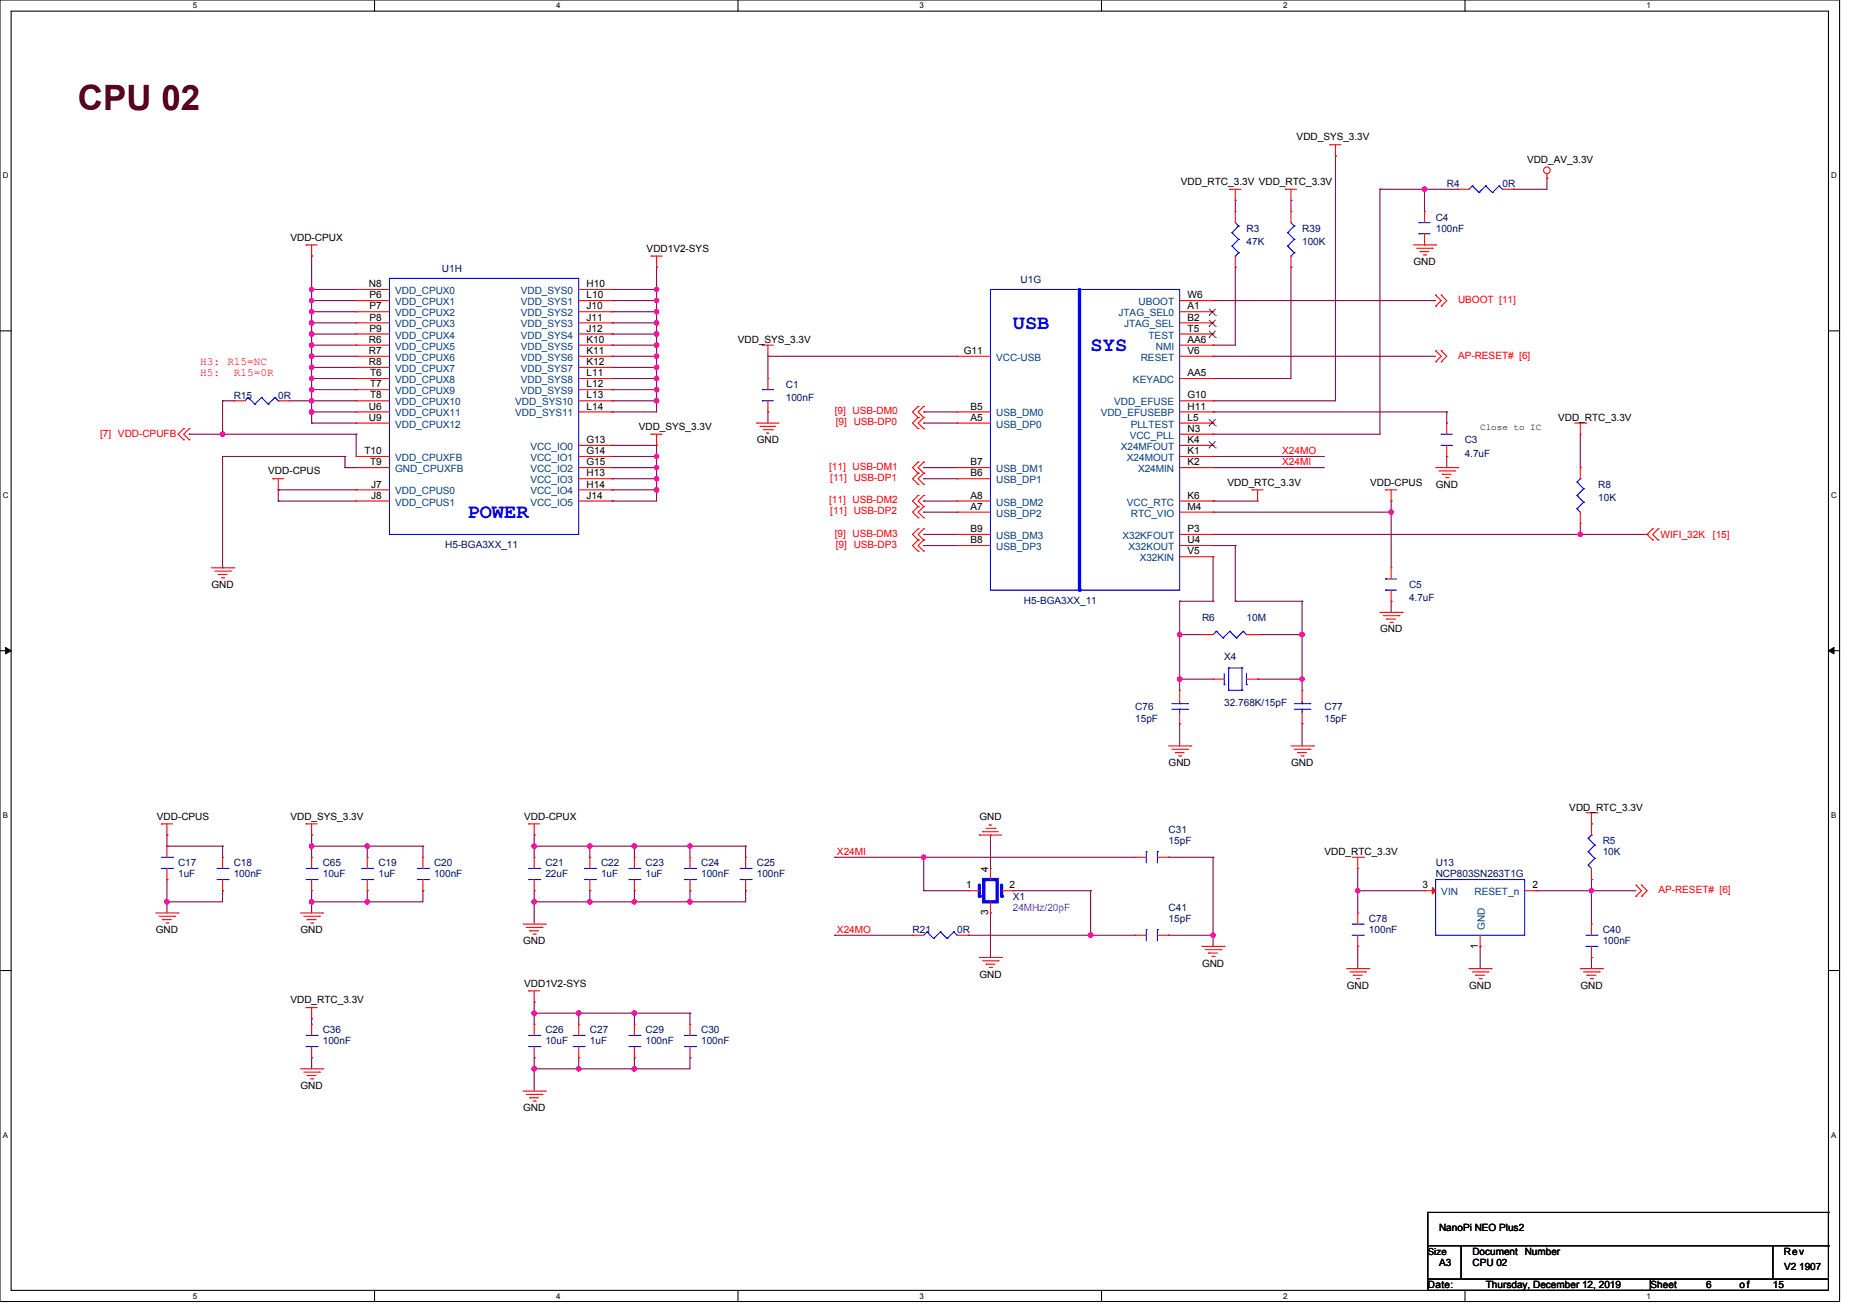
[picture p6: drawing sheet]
<svg xmlns="http://www.w3.org/2000/svg" width="297mm" height="210mm" viewBox="0 0 297 210" stroke-linecap="round" stroke-linejoin="round" font-family="sans-serif">
<path d="M0 0h293.9v207.8h-293.9zM1.8 1.8h290.3v204.3h-290.3z" fill="none" stroke="#000" stroke-width=".17"/>
<g fill="#fff">
<path d="M30.8 .2h.7v1.4h-.7z"/>
<path d="M30.8 206.2h.7v1.5h-.7z"/>
</g>
<path d="M59.8 0v1.8M59.8 206.1v1.7" fill="none" stroke="#000" stroke-width=".17"/>
<g fill="#fff">
<path d="M88.9 .2h.7v1.4h-.7z"/>
<path d="M88.9 206.2h.7v1.5h-.7z"/>
</g>
<path d="M117.9 0v1.8M117.9 206.1v1.7" fill="none" stroke="#000" stroke-width=".17"/>
<g fill="#fff">
<path d="M146.9 .2h.7v1.4h-.7z"/>
<path d="M146.9 206.2h.7v1.5h-.7z"/>
</g>
<path d="M176 0v1.8M176 206.1v1.7" fill="none" stroke="#000" stroke-width=".17"/>
<g fill="#fff">
<path d="M205 .2h.7v1.4h-.7z"/>
<path d="M205 206.2h.7v1.5h-.7z"/>
</g>
<path d="M234.1 0v1.8M234.1 206.1v1.7" fill="none" stroke="#000" stroke-width=".17"/>
<g fill="#fff">
<path d="M263.1 .2h.7v1.4h-.7z"/>
<path d="M263.1 206.2h.7v1.5h-.7z"/>
<path d="M.4 27.3h1v1.4h-1z"/>
<path d="M292.6 27.3h.9v1.4h-.9z"/>
<path d="M.4 78.4h1v1.4h-1z"/>
<path d="M292.6 78.4h.9v1.4h-.9z"/>
</g>
<path d="M0 52.8h1.8M292.1 52.8h1.8" fill="none" stroke="#000" stroke-width=".17"/>
<g fill="#fff">
<path d="M.4 129.4h.9v1.5h-.9z"/>
<path d="M292.6 129.4h.8v1.5h-.8z"/>
</g>
<path d="M0 103.9h1.8M292.1 103.9h1.8" fill="none" stroke="#000" stroke-width=".17"/>
<path d="M.9 103.4l.9 .5-.9 .5zM292.1 103.9l.9-.5v1z" fill="#000" stroke="#000" stroke-width=".16"/>
<g fill="#fff">
<path d="M.4 180.5h.9v1.4h-.9z"/>
<path d="M292.6 180.5h.8v1.4h-.8z"/>
</g>
<g fill="none" stroke="#000" stroke-width=".17">
<path d="M0 155h1.8M292.1 155h1.8M228.1 199h5.3v5.3h-5.3zM228.1 193.6h.1M228.1 193.6v5.4M228.1 193.6h64M233.4 199h49.8v5.3h-49.8zM283.2 199h8.9v5.3h-8.9zM292.1 193.6h.1M292.1 199h.1M292.1 193.6v5.4M228.1 204.3h35.6v1.8h-35.6z"/>
<path d="M263.7 204.3h28.4v1.8h-28.4z"/>
</g>
<g fill="none" stroke="#800040" stroke-width=".17">
<path d="M197.4 32h.1M197.4 32v1.8M206.2 32h.1M206.2 32v1.8M213.4 24.9h.1M213.4 24.9v39.1h-19.6M220.5 30.2h.1M220.5 30.2v39.1h-26.7M220.5 30.2h12.4M227.6 30.2h.1M227.6 30.2v3.6M241.8 30.2h.1"/>
<path d="M247.1 28.4h.1M247.1 28.4v1.8h-5.3M49.8 46.2h.1M49.8 48h.1M49.8 49.8h.1M49.8 51.6h.1M49.8 53.3h.1M49.8 55.1h.1M49.8 56.9h.1M49.8 58.7h.1M49.8 40.9h.1M49.8 46.2h7.1"/>
<path d="M49.8 48h7.1M49.8 49.8h7.1M49.8 51.6h7.1M49.8 53.3h7.1M49.8 55.1h7.1M49.8 56.9h7.1M49.8 58.7h7.1M49.8 40.9v26.7M97.8 46.2h.1M97.8 48h.1M97.8 49.8h.1M97.8 51.6h.1"/>
<path d="M97.8 53.3h.1M97.8 55.1h.1M97.8 56.9h.1M97.8 58.7h.1M97.8 46.2h7.1M97.8 48h7.1M97.8 49.8h7.1M97.8 51.6h7.1M97.8 53.3h7.1M97.8 55.1h7.1M97.8 56.9h7.1M97.8 58.7h7.1"/>
<path d="M104.9 48h.1M104.9 51.6h.1M104.9 53.3h.1M104.9 55.1h.1M104.9 58.7h.1M104.9 56.9h.1M104.9 49.8h.1M104.9 46.2h.1M104.9 42.7h.1M104.9 42.7v23.1h-7.1M122.7 56.9h.1M122.7 56.9h30.2"/>
<path d="M122.7 56.9v3.6M193.8 55.1h.1M193.8 48h.1M193.8 56.9h.1M193.8 48h35.6M193.8 56.9h35.6M197.4 42.7h.1M197.4 42.7v12.4h-3.6M206.2 42.7h.1M206.2 42.7v17.8h-12.4M30.2 69.3h.1M30.2 69.3h26.7"/>
<path d="M35.6 72.9h.1M35.6 69.3h.1M35.6 64h.1M35.6 64v5.3M35.6 72.9v17.8M35.6 72.9h19.5M35.6 64h1.7M44.4 78.2h.1M44.4 78.2h12.5M44.4 78.2v1.8M46.2 64h10.7M49.8 60.5h.1"/>
<path d="M49.8 62.2h.1M49.8 64h.1M49.8 65.8h.1M49.8 67.6h.1M49.8 60.5h7.1M49.8 62.2h7.1M49.8 65.8h7.1M49.8 67.6h7.1M55.1 74.7h.1M55.1 72.9h.1M55.1 74.7h1.8M55.1 72.9v1.8"/>
<path d="M56.9 69.3h.1M56.9 69.3v3.6M97.8 74.7h.1M97.8 60.5h.1M97.8 62.2h.1M97.8 64h.1M97.8 65.8h.1M97.8 71.1h.1M97.8 72.9h.1M97.8 76.5h.1M97.8 78.2h.1M97.8 78.2h7.1"/>
<path d="M97.8 74.7h7.1M97.8 72.9h7.1M97.8 60.5h7.1M97.8 62.2h7.1M97.8 64h7.1M97.8 71.1h7.1M97.8 76.5h7.1M104.9 76.5h.1M104.9 72.9h.1M104.9 74.7h.1M104.9 71.1h.1M104.9 78.2h.1"/>
<path d="M104.9 62.2h.1M104.9 60.5h.1M104.9 64h.1M104.9 71.1v8.9h-7.1M122.7 65.8h.1M122.7 65.8v1.8M147.6 65.8h.1M147.6 67.6h.1M147.6 74.7h.1M147.6 76.5h.1M147.6 74.7h5.3M147.6 65.8h5.3"/>
<path d="M147.6 67.6h5.3M147.6 76.5h5.3M193.8 69.3h.1M193.8 74.7h.1M193.8 72.9h.1M193.8 64h.1M193.8 65.8h.1M193.8 60.5h.1M193.8 74.7h17.8M193.8 72.9h17.8M193.8 65.8h37.3M231.1 72.9h.1"/>
<path d="M231.1 65.8h.1M231.1 65.8v1.8M231.1 72.9v1.8M252.5 74.7h.1M252.5 69.3v5.4M35.6 90.7h.1M44.4 80h.1M44.4 80h12.5M97.8 80h.1M147.6 87.1h.1M147.6 85.3h.1M147.6 81.8h.1"/>
<path d="M147.6 80h.1M147.6 80h5.3M147.6 87.1h5.3M147.6 85.3h5.3M147.6 81.8h5.3M188.5 96h.1M188.5 96v14.2M188.5 96h5.3M193.8 80h.1M193.8 81.8h.1M193.8 96h.1M193.8 88.9h.1"/>
<path d="M193.8 80h7.1M193.8 87.1h3.6M193.8 85.3h69.3M193.8 81.8h28.4M193.8 88.9v7.1M197.4 87.1h.1M197.4 96h.1M197.4 87.1v8.9M197.4 96h10.6M208 96h.1M208 96v14.2M222.2 81.8h.1"/>
<path d="M222.2 80h.1M222.2 96h.1M222.2 80v10.7M222.2 96v1.8M252.5 85.3h.1M252.5 83.6v1.7M263.1 85.3h.1M188.5 108.5h.1M188.5 115.6h.1M188.5 101.3h.1M188.5 108.5h5.3M188.5 115.6v3.5"/>
<path d="M188.5 101.3h3.5M200.9 108.5h.1M200.9 108.5h7.1M200.9 101.3h7.1M208 108.5h.1M208 115.6h.1M208 101.3h.1M208 115.6v3.5M26.7 133.3h.1M26.7 135.1h.1M26.7 133.3v1.8M26.7 135.1h8.9"/>
<path d="M35.6 135.1h.1M35.6 135.1v1.8M49.8 133.3h.1M49.8 135.1h.1M49.8 133.3v3.6M49.8 135.1h17.8M58.7 135.1h.1M58.7 135.1v1.8M67.6 135.1h.1M67.6 135.1v1.8M85.3 135.1h.1M85.3 133.3h.1"/>
<path d="M85.3 133.3v3.6M85.3 135.1h33.8M94.2 135.1h.1M94.2 135.1v1.8M101.3 135.1h.1M101.3 135.1v1.8M110.2 135.1h.1M110.2 135.1v1.8M119.1 135.1h.1M119.1 135.1v1.8M133.3 136.9h.1M133.3 136.9h48.1"/>
<path d="M147.6 136.9h.1M147.6 136.9v5.3M158.2 133.3h.1M158.2 133.3v5.4M186.7 136.9h.1M186.7 136.9h7.1M193.8 136.9h.1M193.8 136.9v14.2M216.9 138.7h.1M216.9 138.7v7.1M26.7 140.5h.1M26.7 144h.1"/>
<path d="M26.7 140.5v5.3M35.6 142.2h.1M35.6 142.2v1.8h-8.9M49.8 144h.1M49.8 142.2v3.6M58.7 144h.1M58.7 142.2h.1M58.7 142.2v1.8M67.6 142.2h.1M67.6 142.2v1.8h-17.8M85.3 144h.1M85.3 142.2h.1"/>
<path d="M85.3 142.2v5.4M94.2 142.2h.1M94.2 144h.1M94.2 142.2v1.8M101.3 142.2h.1M101.3 144h.1M101.3 142.2v1.8M110.2 142.2h.1M110.2 144h.1M110.2 142.2v1.8M119.1 142.2h.1M119.1 142.2v1.8h-33.8"/>
<path d="M133.3 149.4h.1M133.3 149.4h12.5M147.6 142.2h.1M147.6 142.2h7.1M154.7 149.4h.1M154.7 149.4h26.7M158.2 145.8h.1M158.2 145.8v7.1M161.8 142.2h.1M161.8 142.2h12.4M174.2 142.2h.1M174.2 149.4h.1"/>
<path d="M174.2 142.2v7.2M186.7 149.4h.1M186.7 149.4h7.1M193.8 149.4h.1M216.9 142.2h.1M216.9 151.1h.1M216.9 142.2h10.7M216.9 151.1v3.6M236.5 151.1h.1M236.5 151.1v3.6M245.4 142.2h.1M245.4 142.2h16"/>
<path d="M254.3 152.9h.1M254.3 142.2h.1M254.3 140.5h.1M254.3 140.5v7.1M254.3 152.9v1.8M49.8 168.9h.1M49.8 162.7h.1M49.8 162.7v.9M49.8 168.9v1.8M85.3 160h.1M85.3 170.7h.1M85.3 168.9h.1"/>
<path d="M85.3 161.8h.1M85.3 160v3.6M85.3 168.9v5.3M85.3 161.8h24.9M92.5 161.8h.1M92.5 168.9h.1M92.5 170.7h.1M92.5 161.8v1.8M92.5 168.9v1.8M101.3 161.8h.1M101.3 168.9h.1M101.3 170.7h.1"/>
<path d="M101.3 161.8v1.8M101.3 168.9v1.8M110.2 168.9h.1M110.2 161.8h.1M110.2 161.8v1.8M110.2 168.9v1.8h-24.9"/>
</g>
<g fill="#f0f" stroke="#f0f" stroke-width=".17">
<circle cx="104.9" cy="76.4" r=".35"/>
<circle cx="104.9" cy="74.7" r=".35"/>
<circle cx="104.9" cy="72.9" r=".35"/>
<circle cx="104.9" cy="78.2" r=".35"/>
<circle cx="49.8" cy="46.2" r=".35"/>
<circle cx="49.8" cy="48" r=".35"/>
<circle cx="49.8" cy="49.8" r=".35"/>
<circle cx="49.8" cy="51.6" r=".35"/>
<circle cx="49.8" cy="56.9" r=".35"/>
<circle cx="49.8" cy="58.7" r=".35"/>
<circle cx="49.8" cy="60.4" r=".35"/>
<circle cx="49.8" cy="62.2" r=".35"/>
<circle cx="49.8" cy="64" r=".35"/>
<circle cx="49.8" cy="55.1" r=".35"/>
<circle cx="49.8" cy="53.3" r=".35"/>
<circle cx="49.8" cy="65.8" r=".35"/>
<circle cx="104.9" cy="60.4" r=".35"/>
<circle cx="104.9" cy="62.2" r=".35"/>
<circle cx="104.9" cy="64" r=".35"/>
<circle cx="104.9" cy="55.1" r=".35"/>
<circle cx="104.9" cy="53.3" r=".35"/>
<circle cx="104.9" cy="56.9" r=".35"/>
<circle cx="104.9" cy="58.7" r=".35"/>
<circle cx="104.9" cy="51.6" r=".35"/>
<circle cx="104.9" cy="49.8" r=".35"/>
<circle cx="222.2" cy="81.8" r=".35"/>
<circle cx="174.2" cy="149.3" r=".35"/>
<circle cx="147.6" cy="136.9" r=".35"/>
<circle cx="101.3" cy="170.7" r=".35"/>
<circle cx="92.5" cy="170.7" r=".35"/>
<circle cx="101.3" cy="161.8" r=".35"/>
<circle cx="92.5" cy="161.8" r=".35"/>
<circle cx="85.3" cy="170.7" r=".35"/>
<circle cx="26.7" cy="144" r=".35"/>
<circle cx="110.2" cy="135.1" r=".35"/>
<circle cx="85.3" cy="144" r=".35"/>
<circle cx="101.3" cy="135.1" r=".35"/>
<circle cx="101.3" cy="144" r=".35"/>
<circle cx="49.8" cy="144" r=".35"/>
<circle cx="104.9" cy="48" r=".35"/>
<circle cx="104.9" cy="46.2" r=".35"/>
<circle cx="35.6" cy="69.3" r=".35"/>
<circle cx="193.8" cy="149.3" r=".35"/>
<circle cx="110.2" cy="144" r=".35"/>
<circle cx="94.2" cy="135.1" r=".35"/>
<circle cx="85.3" cy="135.1" r=".35"/>
<circle cx="94.2" cy="144" r=".35"/>
<circle cx="85.3" cy="161.8" r=".35"/>
<circle cx="49.8" cy="135.1" r=".35"/>
<circle cx="58.7" cy="135.1" r=".35"/>
<circle cx="58.7" cy="144" r=".35"/>
<circle cx="252.5" cy="85.3" r=".35"/>
<circle cx="188.5" cy="108.5" r=".35"/>
<circle cx="188.5" cy="101.3" r=".35"/>
<circle cx="208" cy="101.3" r=".35"/>
<circle cx="208" cy="108.5" r=".35"/>
<circle cx="216.9" cy="142.2" r=".35"/>
<circle cx="254.2" cy="142.2" r=".35"/>
<circle cx="227.6" cy="30.2" r=".35"/>
</g>
<g fill="none" stroke="#f00" stroke-width=".17">
<path d="M48.9 39.1h.1M48.9 39.1h1.8M49.8 39.1v1.8M196.5 30.2h.1M196.5 30.2h1.7M197.4 32h.1M197.4 30.2v1.8M205.4 30.2h.1M205.4 30.2h1.7M206.2 32h.1M206.2 30.2v1.8M212.5 23.1h.1"/>
<path d="M212.5 23.1h1.7M213.4 24.9h.1M213.4 23.1v1.8M225.8 39.1h3.6M226.3 39.6h2.5M228.8 39.6h.1M229.4 39.1h.1M247.1 28.4h.1M247.1 27.7v.7M49.8 40.9h.1M104 40.9h.1M104 40.9h1.8"/>
<path d="M104.9 42.7h.1M104.9 40.9v1.8M121.8 55.1h.1M121.8 55.1h1.8M122.7 56.9h.1M122.7 55.1v1.8M226.9 40.2h.1M226.9 40.2h1.4M227.4 40.7h.4M227.8 40.7h.1M229.4 48.9h.1M229.4 47.1h.1"/>
<path d="M229.4 57.8h.1M229.4 56h.1M229.4 47.1l.9 .9-.9 .9M229.4 56l.9 .9-.9 .9M230.3 48.9h.1M230.3 47.1h.1M230.3 57.8h.1M230.3 56h.1M230.3 47.1l.8 .9-.8 .9M230.3 56l.8 .9-.8 .9M29.3 68.5h.1M29.3 70.2h.1"/>
<path d="M29.3 68.5l-.9 .8 .9 .9M30.2 68.5h.1M30.2 70.2h.1M30.2 68.5l-.9 .8 .9 .9M43.6 76.5h.1M43.6 76.5h1.7M44.4 78.2h.1M44.4 76.5v1.7M104 69.3h.1M104 69.3h1.8M104.9 71.1h.1M104.9 69.3v1.8"/>
<path d="M120.9 67.6h.1M120.9 67.6h3.6M121.4 68.1h.1M121.4 68.1h2.5M122 68.6h1.4M122.5 69.2h.1M122.5 69.2h.4M123.4 68.6h.1M146.7 64.9h.1M146.7 66.7h.1M146.7 68.5h.1M146.7 75.6h.1"/>
<path d="M146.7 77.3h.1M146.7 73.8h.1M146.7 79.1h.1M146.7 64.9l-.9 .9 .9 .9M146.7 66.7l-.9 .9 .9 .9M146.7 75.6l-.9 .9 .9 .8M146.7 73.8l-.9 .9 .9 .9M146.7 79.1l-.9 .9 .9 .9M147.6 64.9h.1M147.6 66.7h.1M147.6 68.5h.1M147.6 75.6h.1"/>
<path d="M147.6 77.3h.1M147.6 73.8h.1M147.6 79.1h.1M147.6 64.9l-.9 .9 .9 .9M147.6 66.7l-.9 .9 .9 .9M147.6 75.6l-.9 .9 .9 .8M147.6 73.8l-.9 .9 .9 .9M147.6 79.1l-.9 .9 .9 .9M200 78.2h.1M200 78.2h1.8M200.9 78.2v1.8M221.4 78.2h.1"/>
<path d="M221.4 78.2h1.7M222.2 78.2v1.8M229.4 74.7h3.5M229.9 75.2h2.5M230.4 75.7h.1M230.4 75.7h1.4M231 76.3h.3M231.3 76.3h.1M232.4 75.2h.1M232.9 74.7h.1M251.6 67.6h1.8M252.5 69.3h.1"/>
<path d="M252.5 67.6v1.7M253.4 67.6h.1M33.8 90.7h3.5M34.3 91.2h2.5M34.9 91.7h.1M34.9 91.7h1.4M35.4 92.3h.3M35.7 92.3h.1M36.8 91.2h.1M37.3 90.7h.1M146.7 86.2h.1M146.7 88h.1"/>
<path d="M146.7 84.5h.1M146.7 80.9h.1M146.7 82.7h.1M146.7 86.2l-.9 .9 .9 .9M146.7 84.5l-.9 .8 .9 .9M146.7 80.9l-.9 .9 .9 .9M147.6 86.2h.1M147.6 88h.1M147.6 84.5h.1M147.6 80.9h.1M147.6 82.7h.1M147.6 86.2l-.9 .9 .9 .9"/>
<path d="M147.6 84.5l-.9 .8 .9 .9M147.6 80.9l-.9 .9 .9 .9M200.9 80h.1M220.5 97.8h3.5M221 98.3h2.5M221.5 98.9h.1M221.5 98.9h1.5M222.1 99.4h.3M222.2 80h.1M222.4 99.4h.1M223.5 98.3h.1M224 97.8h.1"/>
<path d="M264 84.5h.1M264 86.2h.1M264 84.5l-.9 .8 .9 .9M264.9 86.2h.1M264.9 84.5h.1M264.9 84.5l-.9 .8 .9 .9M186.7 119.1h3.5M187.2 119.7h2.5M189.7 119.7h.1M190.2 119.1h.1M192 101.3h.1M192 101.3h1.8"/>
<path d="M193.8 108.5h.1M193.8 108.5h1.8M199.1 108.5h1.8M199.1 101.3h1.8M200.9 108.5h.1M200.9 101.3h.1M206.2 119.1h3.6M206.8 119.7h2.5M209.3 119.7h.1M209.8 119.1h.1M25.8 131.6h.1M25.8 131.6h1.8"/>
<path d="M26.7 133.3h.1M26.7 131.6v1.7M48.9 131.6h.1M48.9 131.6h1.8M49.8 133.3h.1M49.8 131.6v1.7M84.5 131.6h.1M84.5 131.6h1.7M85.3 133.3h.1M85.3 136.9h.1M85.3 131.6v1.7M85.3 136.9v1.8"/>
<path d="M156.5 133.3h.1M156.5 133.3h3.5M157 132.8h.1M157 132.8h2.5M157.5 132.3h1.5M158.1 131.8h.1M158.1 131.8h.3M159 132.3h.1M187.8 120.2h.1M187.8 120.2h1.4M188.3 120.7h.3M188.6 120.7h.1"/>
<path d="M207.3 120.2h.1M207.3 120.2h1.4M207.8 120.7h.4M208.2 120.7h.1M216 136.9h1.8M216.9 138.7h.1M216.9 136.9v1.8M217.8 136.9h.1M253.4 129.8h1.7M254.3 131.6h.1M254.3 129.8v3.5M254.3 138.7v1.8"/>
<path d="M255.1 129.8h.1M24.9 145.8h3.5M25.4 146.3h2.5M26 146.9h.1M26 146.9h1.4M26.5 147.4h.3M26.8 147.4h.1M27.9 146.3h.1M28.4 145.8h.1M48 145.8h3.6M48.5 146.3h2.5M49.1 146.9h.1"/>
<path d="M49.1 146.9h1.4M49.6 147.4h.4M50 147.4h.1M51 146.3h.1M51.6 145.8h.1M83.6 147.6h3.5M84.1 148.1h2.5M84.5 158.2h.1M84.5 158.2h1.7M84.6 148.6h.1M84.6 148.6h1.5M85.2 149.2h.3"/>
<path d="M85.3 142.2h.1M85.3 140.5v1.7M85.3 158.2v1.8M85.5 149.2h.1M86.6 148.1h.1M87.1 147.6h.1M156.5 152.9h3.5M157 153.4h2.5M157.5 154h.1M157.5 154h1.5M158.1 154.5h.3M158.4 154.5h.1"/>
<path d="M159.5 153.4h.1M160 152.9h.1M192 151.1h3.6M192.6 151.7h2.5M193.1 152.2h.1M193.1 152.2h1.4M193.6 152.7h.4M194 152.7h.1M195.1 151.7h.1M195.6 151.1h.1M215.1 154.7h3.6M215.7 155.2h2.5"/>
<path d="M216.2 155.8h.1M216.2 155.8h1.4M216.7 156.3h.4M217.1 156.3h.1M218.2 155.2h.1M218.7 154.7h.1M234.7 154.7h3.6M235.2 155.2h2.5M235.8 155.8h.1M235.8 155.8h1.4M236.3 156.3h.4M236.7 156.3h.1"/>
<path d="M237.7 155.2h.1M238.3 154.7h.1M252.5 154.7h3.5M253 155.2h2.5M253.5 155.8h.1M253.5 155.8h1.5M254.1 156.3h.3M254.3 140.5h.1M254.4 156.3h.1M255.5 155.2h.1M256 154.7h.1M261.4 143.1h.1"/>
<path d="M261.4 141.4h.1M261.4 141.4l.9 .8-.9 .9M262.3 143.1h.1M262.3 141.4h.1M262.3 141.4l.8 .8-.8 .9M48 170.7h3.6M48.5 171.2h2.5M48.9 160.9h.1M48.9 160.9h1.8M49.1 171.8h.1M49.1 171.8h1.4M49.6 172.3h.4"/>
<path d="M49.8 162.7h.1M49.8 160.9v1.8M50 172.3h.1M51 171.2h.1M51.6 170.7h.1M83.6 174.2h3.5M84.1 174.8h2.5M84.6 175.3h.1M84.6 175.3h1.5M85.2 175.8h.3M85.3 160h.1M85.5 175.8h.1"/>
<path d="M86.6 174.8h.1M87.1 174.2h.1"/>
<circle cx="247.1" cy="27.2" r=".53"/>
</g>
<g fill="none" stroke="#00f" stroke-width=".17">
<path d="M158.2 46.2h30.3v48h-30.3zM194.3 100.8h.1M194.3 100.8l-.5 .5M194.3 100.8l1.1 1.1M195.4 101.9h.1M195.6 109.3h.1M195.6 107.6v1.7M196.3 110.2h.1M196.3 106.7h.1M196.3 106.7v3.5M196.3 110.2h2.1M196.3 106.7h2.1"/>
<path d="M196.5 100.8h.1M196.5 100.8l-1.1 1.1M196.5 100.8l1 1.1M197.5 101.9h.1M198.4 110.2h.1M198.4 106.7h.1M198.4 106.7v3.5M198.6 100.8h.1M198.6 100.8l-1.1 1.1M198.6 100.8l.5 .5M199.1 109.3h.1M199.1 101.3h.1"/>
<path d="M199.1 107.6v1.7M84.5 138.7h1.7M86.2 138.7h.1M253.7 138.2h.1M253.7 136h.1M253.7 133.9h.1M253.7 138.2l.6 .5M253.7 136l1.1 1.1M253.7 133.9l1.1 1M254.3 133.3h.1M254.3 133.3l-.6 .6M254.8 137.1h.1"/>
<path d="M254.8 134.9h.1M254.8 137.1l-1.1 1.1M254.8 134.9l-1.1 1.1M84.5 140.5h1.7M86.2 140.5h.1"/>
</g>
<path d="M172.5 46.2v48" fill="none" stroke="#00f" stroke-width=".53"/>
<circle cx="172.5" cy="94.2" r=".26" fill="#00f"/>
<g fill="none" stroke="#f00" stroke-width=".17">
<path d="M206.2 33.8h.1M206.2 33.8v1.8M56.9 46.2h.1M56.9 48h.1M56.9 49.8h.1M56.9 51.6h.1M56.9 53.3h.1M56.9 55.1h.1M56.9 56.9h.1M56.9 58.7h.1M56.9 56.9h5.3M56.9 48h5.3"/>
<path d="M56.9 49.8h5.3M56.9 55.1h5.3M56.9 53.3h5.3M56.9 51.6h5.3M56.9 46.2h5.3M56.9 58.7h5.3M92.5 56.9h5.3M92.5 48h5.3M92.5 49.8h5.3M92.5 55.1h5.3M92.5 53.3h5.3M92.5 51.6h5.3"/>
<path d="M92.5 46.2h5.3M92.5 58.7h5.3M97.8 46.2h.1M97.8 48h.1M97.8 49.8h.1M97.8 51.6h.1M97.8 53.3h.1M97.8 55.1h.1M97.8 56.9h.1M97.8 58.7h.1M152.9 56.9h.1M152.9 56.9h5.3"/>
<path d="M188.5 56.9h5.3M188.5 48h5.3M188.5 49.8h5.3M188.5 55.1h5.3M188.5 53.3h5.3M188.5 51.6h5.3M193.8 48h.1M193.8 49.8h.1M193.8 55.1h.1M193.8 56.9h.1M193.8 53.3h.1M193.8 51.6h.1"/>
<path d="M206.2 42.7h.1M206.2 40.9v1.8M56.9 72.9h.1M56.9 74.7h.1M56.9 78.2h.1M56.9 60.5h.1M56.9 62.2h.1M56.9 64h.1M56.9 65.8h.1M56.9 67.6h.1M56.9 65.8h5.3M56.9 67.6h5.3"/>
<path d="M56.9 74.7h5.3M56.9 60.5h5.3M56.9 72.9h5.3M56.9 64h5.3M56.9 78.2h5.3M56.9 62.2h5.3M92.5 65.8h5.3M92.5 74.7h5.3M92.5 76.5h5.3M92.5 60.5h5.3M92.5 72.9h5.3M92.5 71.1h5.3"/>
<path d="M92.5 64h5.3M92.5 78.2h5.3M92.5 62.2h5.3M97.8 71.1h.1M97.8 72.9h.1M97.8 74.7h.1M97.8 76.5h.1M97.8 78.2h.1M97.8 60.5h.1M97.8 62.2h.1M97.8 64h.1M97.8 65.8h.1"/>
<path d="M152.9 65.8h.1M152.9 67.6h.1M152.9 74.7h.1M152.9 76.5h.1M152.9 65.8h5.3M152.9 67.6h5.3M152.9 74.7h5.3M152.9 76.5h5.3M188.5 65.8h5.3M188.5 67.6h5.3M188.5 74.7h5.3M188.5 60.5h5.3"/>
<path d="M188.5 72.9h5.3M188.5 69.3h5.3M188.5 71.1h5.3M188.5 64h5.3M193.8 60.5h.1M193.8 74.7h.1M193.8 72.9h.1M193.8 67.6h.1M193.8 69.3h.1M193.8 71.1h.1M193.8 64h.1M193.8 65.8h.1"/>
<path d="M231.1 72.9h.1M231.1 67.6h.1M231.1 67.6v1.7M231.1 71.1v1.8M252.5 74.7h.1M252.5 74.7v1.8M56.9 80h.1M56.9 80h5.3M92.5 80h5.3M97.8 80h.1M152.9 81.8h.1M152.9 85.3h.1"/>
<path d="M152.9 80h.1M152.9 87.1h.1M152.9 87.1h5.3M152.9 85.3h5.3M152.9 81.8h5.3M152.9 80h5.3M188.5 88.9h5.3M188.5 87.1h5.3M188.5 85.3h5.3M188.5 81.8h5.3M188.5 80h5.3M193.8 88.9h.1"/>
<path d="M193.8 87.1h.1M193.8 85.3h.1M193.8 81.8h.1M193.8 80h.1M252.5 83.6h.1M252.5 81.8v1.8M35.6 136.9h.1M35.6 136.9v1.8M49.8 136.9h.1M49.8 136.9v1.8M58.7 136.9h.1M58.7 136.9v1.8"/>
<path d="M35.6 142.2h.1M35.6 140.5v1.7M49.8 142.2h.1M49.8 140.5v1.7M58.7 142.2h.1M58.7 140.5v1.7M145.8 149.4h.1M145.8 149.4h1.8M152.9 149.4h1.8M154.7 149.4h.1M181.4 149.4h.1M181.4 149.4h1.7"/>
<path d="M184.9 149.4h1.8M186.7 149.4h.1M254.3 152.9h.1M254.3 147.6h.1M254.3 147.6v1.8M254.3 151.1v1.8M101.3 168.9h.1M101.3 163.6h.1M101.3 163.6v1.8M101.3 167.1v1.8"/>
</g>
<g fill="none" stroke="#804000" stroke-width=".16">
<path d="M193.1 50.4h.1M193.1 53.9h.1M193.1 52.1h.1M193.1 49.3l1.1 1.1M193.1 52.8l1.1 1.1M193.1 51.1l1.1 1M194.2 50.4h.1M194.2 53.9h.1M194.2 52.1h.1M194.2 49.3l-1.1 1.1M194.2 52.8l-1.1 1.1M194.2 51.1l-1.1 1"/>
<path d="M193.1 68h.1M193.1 71.5h.1M193.1 66.9l1.1 1.1M193.1 70.5l1.1 1M194.2 68h.1M194.2 71.5h.1M194.2 66.9l-1.1 1.1M194.2 70.5l-1.1 1"/>
</g>
<g fill="none" stroke="#00f" stroke-width=".17">
<path d="M205.7 37.2h.1M205.7 39.3h.1M205.7 37.2l1.1 1M205.7 39.3l1.1 1.1M206.2 35.6l.6 .5M206.8 36.1h.1M206.8 38.2h.1M206.8 36.1l-1.1 1.1M206.8 38.2l-1.1 1.1M62.2 44.4h30.3v40.9h-30.3zM206.2 40.9h.1M206.8 40.4h.1"/>
<path d="M206.8 40.4l-.6 .5M230.3 71.1h.1M230.3 69.3h.1M230.3 71.1h1.7M230.3 69.3h1.7M251.9 79.1h.1M251.9 77h.1M251.9 79.1l1.1 1.1M251.9 77l1.1 1.1M252.5 76.5h.1M252.5 76.5l-.6 .5M253 78.1h.1"/>
<path d="M253 78.1l-1.1 1M251.9 81.3h.1M251.9 81.3l.6 .5M253 80.2h.1M253 80.2l-1.1 1.1M34.7 138.7h1.7M36.4 138.7h.1M48.9 138.7h1.8M50.7 138.7h.1M57.8 138.7h1.8M59.6 138.7h.1M34.7 140.5h1.7"/>
<path d="M36.4 140.5h.1M48.9 140.5h1.8M50.7 140.5h.1M57.8 140.5h1.8M59.6 140.5h.1M148.1 148.8h.1M148.1 148.8l-.5 .6M148.1 148.8l1.1 1.1M149.2 149.9h.1M150.2 148.8h.1M150.2 148.8l-1 1.1M150.2 148.8l1.1 1.1"/>
<path d="M151.3 149.9h.1M152.4 148.8h.1M152.4 148.8l-1.1 1.1M152.4 148.8l.5 .6M152.9 149.4h.1M183.1 148.5h.1M183.1 148.5v1.7M184.9 148.5h.1M184.9 148.5v1.7M253.4 151.1h1.7M253.4 149.4h1.7M255.1 151.1h.1"/>
<path d="M255.1 149.4h.1M100.5 167.1h1.7M100.5 165.4h1.7M102.2 167.1h.1M102.2 165.4h.1"/>
</g>
<path d="M156.5 141.4v1.7" fill="none" stroke="#00f" stroke-width=".53"/>
<circle cx="156.5" cy="143.1" r=".26" fill="#00f"/>
<path d="M160 141.4v1.7" fill="none" stroke="#00f" stroke-width=".53"/>
<circle cx="160" cy="143.1" r=".26" fill="#00f"/>
<path d="M157.2 140.5h2.1v3.5h-2.1z" fill="none" stroke="#00f" stroke-width=".53"/>
<g fill="none" stroke="#f00" stroke-width=".17">
<path d="M197.4 33.8h.1M197.4 33.8v1.8M227.6 39.1h.1M227.6 33.8h.1M227.6 33.8v1.8M227.6 37.3v1.8M232.9 30.2h.1M232.9 30.2h1.8M240 30.2h1.8M241.8 30.2h.1M197.4 42.7h.1M197.4 40.9v1.8"/>
<path d="M37.3 64h.1M37.3 64h1.8M44.4 64h1.8M46.2 64h.1M122.7 65.8h.1M122.7 60.5h.1M122.7 60.5v1.7M122.7 64v1.8M222.2 96h.1M222.2 90.7h.1M222.2 90.7v1.8M222.2 94.2v1.8"/>
<path d="M188.5 110.2h.1M188.5 115.6h.1M188.5 110.2v1.8M188.5 113.8v1.8M208 110.2h.1M208 115.6h.1M208 110.2v1.8M208 113.8v1.8M26.7 135.1h.1M26.7 135.1v1.8M26.7 138.7v1.8M67.6 136.9h.1"/>
<path d="M67.6 136.9v1.8M94.2 136.9h.1M94.2 136.9v1.8M101.3 136.9h.1M101.3 136.9v1.8M110.2 136.9h.1M110.2 136.9v1.8M119.1 136.9h.1M119.1 136.9v1.8M158.2 138.7h.1M158.2 138.7v1.8M181.4 136.9h.1"/>
<path d="M181.4 136.9h1.7M184.9 136.9h1.8M186.7 136.9h.1M26.7 140.5h.1M67.6 142.2h.1M67.6 140.5v1.7M94.2 142.2h.1M94.2 140.5v1.7M101.3 142.2h.1M101.3 140.5v1.7M110.2 142.2h.1M110.2 140.5v1.7"/>
<path d="M119.1 142.2h.1M119.1 140.5v1.7M154.7 142.2h.1M154.7 142.2h1.8M158.2 145.8h.1M158.2 144v1.8M160 142.2h1.8M161.8 142.2h.1M216.9 151.1h.1M216.9 145.8h.1M216.9 145.8v1.8M216.9 149.4v1.7"/>
<path d="M227.6 142.2h.1M227.6 142.2h1.8M236.5 151.1h.1M236.5 149.4v1.7M243.6 142.2h1.8M245.4 142.2h.1M49.8 168.9h.1M49.8 163.6h.1M49.8 163.6v1.8M49.8 167.1v1.8M85.3 168.9h.1M85.3 163.6h.1"/>
<path d="M85.3 163.6v1.8M85.3 167.1v1.8M92.5 168.9h.1M92.5 163.6h.1M92.5 163.6v1.8M92.5 167.1v1.8M110.2 168.9h.1M110.2 163.6h.1M110.2 163.6v1.8M110.2 167.1v1.8"/>
</g>
<g fill="none" stroke="#00f" stroke-width=".17">
<path d="M196.8 37.2h.1M196.8 39.3h.1M196.8 37.2l1.1 1M196.8 39.3l1.1 1.1M197.4 35.6l.5 .5M197.9 36.1h.1M197.9 38.2h.1M197.9 36.1l-1.1 1.1M197.9 38.2l-1.1 1.1M226.7 37.3h.1M226.7 35.6h.1M226.7 37.3h1.8"/>
<path d="M226.7 35.6h1.8M235.2 29.7h.1M235.2 29.7l-.5 .5M235.2 29.7l1.1 1.1M236.3 30.8h.1M237.4 29.7h.1M237.4 29.7l-1.1 1.1M237.4 29.7l1 1.1M238.4 30.8h.1M239.5 29.7h.1M239.5 29.7l-1.1 1.1M239.5 29.7l.5 .5"/>
<path d="M240 30.2h.1M197.4 40.9h.1M197.9 40.4h.1M197.9 40.4l-.5 .5M39.6 63.5h.1M39.6 63.5l-.5 .5M39.6 63.5l1.1 1M40.7 64.5h.1M41.8 63.5h.1M41.8 63.5l-1.1 1M41.8 63.5l1.1 1M42.9 64.5h.1"/>
<path d="M43.9 63.5h.1M43.9 63.5l-1 1M43.9 63.5l.5 .5M44.4 64h.1M121.8 64h.1M121.8 62.2h.1M121.8 64h1.8M121.8 62.2h1.8M221.4 94.2h.1M221.4 92.5h.1M221.4 94.2h1.7M221.4 92.5h1.7"/>
<path d="M187.2 113.3h2.5M187.2 112.4h2.5M188.5 112.4h.1M188.5 113.3h.1M188.5 112v.4M188.5 113.3v.5M189.7 113.3h.1M189.7 112.4h.1M206.8 113.3h2.5M206.8 112.4h2.5M208 112.4h.1M208 113.3h.1"/>
<path d="M208 112v.4M208 113.3v.5M209.3 113.3h.1M209.3 112.4h.1M25.8 138.7h1.8M25.8 136.9h1.8M27.6 138.7h.1M27.6 136.9h.1M66.7 138.7h1.8M68.5 138.7h.1M93.3 138.7h1.8M95.1 138.7h.1"/>
<path d="M100.5 138.7h1.7M102.2 138.7h.1M109.3 138.7h1.8M111.1 138.7h.1M118.2 138.7h1.8M120 138.7h.1M183.1 136h.1M183.1 136v1.8M184.9 136h.1M184.9 136v1.8M66.7 140.5h1.8M68.5 140.5h.1"/>
<path d="M93.3 140.5h1.8M95.1 140.5h.1M100.5 140.5h1.7M102.2 140.5h.1M109.3 140.5h1.8M111.1 140.5h.1M118.2 140.5h1.8M120 140.5h.1M216 149.4h1.8M216 147.6h1.8M217.8 149.4h.1M217.8 147.6h.1"/>
<path d="M229.4 140.5h14.2v8.9h-14.2zM48.9 167.1h1.8M48.9 165.4h1.8M50.7 167.1h.1M50.7 165.4h.1M84.5 167.1h1.7M84.5 165.4h1.7M86.2 167.1h.1M86.2 165.4h.1M91.6 167.1h1.7M91.6 165.4h1.7M93.3 167.1h.1"/>
<path d="M93.3 165.4h.1M109.3 167.1h1.8M109.3 165.4h1.8M111.1 167.1h.1M111.1 165.4h.1"/>
</g>
<path d="M228.8 141.7l.6 .5-.6 .6z" fill="#f00" stroke="#f00" stroke-width=".17"/>
<g fill="#f0f" stroke="#f0f" stroke-width=".17">
<circle cx="104.9" cy="76.4" r=".35"/>
<circle cx="104.9" cy="74.7" r=".35"/>
<circle cx="104.9" cy="72.9" r=".35"/>
<circle cx="104.9" cy="78.2" r=".35"/>
<circle cx="49.8" cy="46.2" r=".35"/>
<circle cx="49.8" cy="48" r=".35"/>
<circle cx="49.8" cy="49.8" r=".35"/>
<circle cx="49.8" cy="51.6" r=".35"/>
<circle cx="49.8" cy="56.9" r=".35"/>
<circle cx="49.8" cy="58.7" r=".35"/>
<circle cx="49.8" cy="60.4" r=".35"/>
<circle cx="49.8" cy="62.2" r=".35"/>
<circle cx="49.8" cy="64" r=".35"/>
<circle cx="49.8" cy="55.1" r=".35"/>
<circle cx="49.8" cy="53.3" r=".35"/>
<circle cx="49.8" cy="65.8" r=".35"/>
<circle cx="104.9" cy="60.4" r=".35"/>
<circle cx="104.9" cy="62.2" r=".35"/>
<circle cx="104.9" cy="64" r=".35"/>
<circle cx="104.9" cy="55.1" r=".35"/>
<circle cx="104.9" cy="53.3" r=".35"/>
<circle cx="104.9" cy="56.9" r=".35"/>
<circle cx="104.9" cy="58.7" r=".35"/>
<circle cx="104.9" cy="51.6" r=".35"/>
<circle cx="104.9" cy="49.8" r=".35"/>
<circle cx="222.2" cy="81.8" r=".35"/>
<circle cx="174.2" cy="149.3" r=".35"/>
<circle cx="147.6" cy="136.9" r=".35"/>
<circle cx="101.3" cy="170.7" r=".35"/>
<circle cx="92.5" cy="170.7" r=".35"/>
<circle cx="101.3" cy="161.8" r=".35"/>
<circle cx="92.5" cy="161.8" r=".35"/>
<circle cx="85.3" cy="170.7" r=".35"/>
<circle cx="26.7" cy="144" r=".35"/>
<circle cx="110.2" cy="135.1" r=".35"/>
<circle cx="85.3" cy="144" r=".35"/>
<circle cx="101.3" cy="135.1" r=".35"/>
<circle cx="101.3" cy="144" r=".35"/>
<circle cx="49.8" cy="144" r=".35"/>
<circle cx="104.9" cy="48" r=".35"/>
<circle cx="104.9" cy="46.2" r=".35"/>
<circle cx="35.6" cy="69.3" r=".35"/>
<circle cx="193.8" cy="149.3" r=".35"/>
<circle cx="110.2" cy="144" r=".35"/>
<circle cx="94.2" cy="135.1" r=".35"/>
<circle cx="85.3" cy="135.1" r=".35"/>
<circle cx="94.2" cy="144" r=".35"/>
<circle cx="85.3" cy="161.8" r=".35"/>
<circle cx="49.8" cy="135.1" r=".35"/>
<circle cx="58.7" cy="135.1" r=".35"/>
<circle cx="58.7" cy="144" r=".35"/>
<circle cx="252.5" cy="85.3" r=".35"/>
<circle cx="188.5" cy="108.5" r=".35"/>
<circle cx="188.5" cy="101.3" r=".35"/>
<circle cx="208" cy="101.3" r=".35"/>
<circle cx="208" cy="108.5" r=".35"/>
<circle cx="216.9" cy="142.2" r=".35"/>
<circle cx="254.2" cy="142.2" r=".35"/>
<circle cx="227.6" cy="30.2" r=".35"/>
</g>
<text font-size="5.6" fill="#400000" x="12.4" y="17.5">CPU 02</text>
<g font-size="3.2" fill="#00f">
<text x="161.8" y="52.5">USB</text>
<text x="174.2" y="56">SYS</text>
<text x="74.7" y="82.7">POWER</text>
</g>
<g font-size="1.8" fill="#f00">
<text x="32" y="58.3">H3: R15=NC</text>
<text x="32" y="60.1">H5:</text>
<text x="37.4" y="60.1">R15=0R</text>
</g>
<g font-size="1.6">
<text x="207.2" y="22.4">VDD_SYS_3.3V</text>
<text x="188.7" y="29.5">VDD_RTC_3.3V VDD_RTC_3.3V</text>
<text x="244" y="26">VDD_AV_3.3V</text>
<text x="46.4" y="38.4">VDD-CPUX</text>
<text x="103.3" y="40.2">VDD1V2-SYS</text>
<text x="58.9" y="45.9">N8</text>
<text x="59" y="47.6">P6</text>
<text x="93.7" y="45.9">H10</text>
<text x="93.7" y="47.6">L10</text>
<text x="189.7" y="47.6">W6</text>
<text x="225.8" y="42.3">GND</text>
<text x="59" y="49.4">P7</text>
<text x="59" y="51.2">P8</text>
<text x="59" y="53">P9</text>
<text x="93.7" y="49.4">J10</text>
<text x="93.7" y="51.2">J11</text>
<text x="93.7" y="53">J12</text>
<text x="189.7" y="49.4">A1</text>
<text x="189.7" y="53">T5</text>
<text x="189.7" y="51.2">B2</text>
<text x="58.9" y="54.7">R6</text>
<text x="58.9" y="56.5">R7</text>
<text x="58.9" y="58.3">R8</text>
<text x="93.7" y="54.7">K10</text>
<text x="93.7" y="56.5">K11</text>
<text x="93.7" y="58.3">K12</text>
<text x="117.9" y="54.8">VDD_SYS_3.3V</text>
<text x="154" y="56.5">G11</text>
<text x="189.7" y="54.7">AA6</text>
<text x="189.7" y="56.5">V6</text>
<text x="58.9" y="65.4">U6</text>
<text x="59.1" y="60.1">T6</text>
<text x="59.1" y="61.9">T7</text>
<text x="59.1" y="63.6">T8</text>
<text x="93.7" y="60.1">L11</text>
<text x="93.7" y="61.9">L12</text>
<text x="93.7" y="63.6">L13</text>
<text x="93.7" y="65.4">L14</text>
<text x="155" y="65.4">B5</text>
<text x="189.7" y="60.1">AA5</text>
<text x="189.7" y="63.6">G10</text>
<text x="189.7" y="65.4">H11</text>
<text x="58.9" y="67.2">U9</text>
<text x="93.7" y="70.7">G13</text>
<text x="102.1" y="68.6">VDD_SYS_3.3V</text>
<text x="120.9" y="70.8">GND</text>
<text x="155" y="67.2">A5</text>
<text x="189.7" y="67.2">L5</text>
<text x="189.7" y="69">N3</text>
<text x="189.7" y="70.7">K4</text>
<text x="248.9" y="67.2">VDD_RTC_3.3V</text>
<text x="42.9" y="75.8">VDD-CPUS</text>
<text x="58.2" y="72.5">T10</text>
<text x="59.1" y="74.3">T9</text>
<text x="59.3" y="77.9">J7</text>
<text x="93.7" y="72.5">G14</text>
<text x="93.7" y="74.3">G15</text>
<text x="93.7" y="76.1">H13</text>
<text x="93.7" y="77.9">H14</text>
<text x="155" y="74.3">B7</text>
<text x="155" y="76.1">B6</text>
<text x="189.7" y="74.3">K2</text>
<text x="189.7" y="72.5">K1</text>
<text x="196.1" y="77.5">VDD_RTC_3.3V</text>
<text x="218.9" y="77.5">VDD-CPUS</text>
<text x="229.4" y="77.9">GND</text>
<text x="59.3" y="79.6">J8</text>
<text x="93.7" y="79.6">J14</text>
<text x="155" y="81.4">A7</text>
<text x="155" y="79.6">A8</text>
<text x="189.7" y="81.4">M4</text>
<text x="189.7" y="79.6">K6</text>
<text x="155" y="85">B9</text>
<text x="155" y="86.8">B8</text>
<text x="189.7" y="88.5">V5</text>
<text x="189.7" y="86.8">U4</text>
<text x="189.7" y="85">P3</text>
<text x="33.8" y="93.9">GND</text>
<text x="220.5" y="101">GND</text>
<text x="186.7" y="122.3">GND</text>
<text x="206.3" y="122.3">GND</text>
<text x="25.1" y="130.9">VDD-CPUS</text>
<text x="46.4" y="130.9">VDD_SYS_3.3V</text>
<text x="83.8" y="130.9">VDD-CPUX</text>
<text x="156.5" y="130.9">GND</text>
<text x="250.7" y="129.5">VDD_RTC_3.3V</text>
<text x="211.6" y="136.6">VDD_RTC_3.3V</text>
<text x="154.3" y="141.9">1</text>
<text x="157.9" y="139.2" transform="rotate(-90 157.9 139.2)">4</text>
<text x="161.3" y="141.9">2</text>
<text x="227.2" y="141.9">3</text>
<text x="244.9" y="141.9">2</text>
<text x="24.9" y="149">GND</text>
<text x="48" y="149">GND</text>
<text x="157.9" y="146.2" transform="rotate(-90 157.9 146.2)">3</text>
<text x="83.6" y="150.8">GND</text>
<text x="192" y="154.3">GND</text>
<text x="236.1" y="151.5" transform="rotate(-90 236.1 151.5)">1</text>
<text x="46.4" y="160.2">VDD_RTC_3.3V</text>
<text x="83.8" y="157.5">VDD1V2-SYS</text>
<text x="156.5" y="156.1">GND</text>
<text x="215.2" y="157.9">GND</text>
<text x="234.7" y="157.9">GND</text>
<text x="252.5" y="157.9">GND</text>
<text x="48" y="173.9">GND</text>
<text x="83.6" y="177.5">GND</text>
<text x="229.9" y="196.7">NanoPi NEO Plus2</text>
<text x="229.9" y="202.2">A3</text>
<text x="235.2" y="200.4">Document Number</text>
<text x="235.2" y="202.2">CPU 02</text>
<text x="285" y="200.4">Rev</text>
<text x="285" y="202.9">V2 1907</text>
<text x="228.1" y="205.7">Date:</text>
<text x="237.4" y="205.7">Thursday, December 12, 2019</text>
<text x="263.7" y="205.7">Sheet</text>
<text x="272.6" y="205.7">6</text>
<text x="277.9" y="205.7">of</text>
<text x="283.3" y="205.7">15</text>
</g>
<g font-size="1.6" fill="#000080">
<text x="231.2" y="29.9">R4</text>
<text x="240" y="29.9">0R</text>
<text x="229.4" y="35.2">C4</text>
<text x="199.2" y="37">R3</text>
<text x="199.2" y="39.1">47K</text>
<text x="208" y="37">R39</text>
<text x="208" y="39.1">100K</text>
<text x="229.4" y="37">100nF</text>
<text x="70.6" y="43.4">U1H</text>
<text x="163.1" y="45.2">U1G</text>
<text x="37.3" y="63.7">R15</text>
<text x="44.5" y="63.7">0R</text>
<text x="125.5" y="61.9">C1</text>
<text x="125.5" y="64">100nF</text>
<text x="234" y="70.8">C3</text>
<text x="234" y="72.9">4.7uF</text>
<text x="255.3" y="77.9">R8</text>
<text x="255.3" y="80">10K</text>
<text x="71.1" y="87.5">H5-BGA3XX_11</text>
<text x="225.1" y="93.9">C5</text>
<text x="163.6" y="96.4">H5-BGA3XX_11</text>
<text x="192" y="99.2">R6</text>
<text x="199.2" y="99.2">10M</text>
<text x="225.1" y="96">4.7uF</text>
<text x="195.6" y="105.5">X4</text>
<text x="181.4" y="113.5">C76</text>
<text x="195.6" y="112.7">32.768K/15pF</text>
<text x="211.6" y="113.5">C77</text>
<text x="181.4" y="115.2">15pF</text>
<text x="211.6" y="115.2">15pF</text>
<text x="186.7" y="133">C31</text>
<text x="186.7" y="134.8">15pF</text>
<text x="256.1" y="134.8">R5</text>
<text x="256.1" y="136.6">10K</text>
<text x="28.5" y="138.3">C17</text>
<text x="28.5" y="140.1">1uF</text>
<text x="37.3" y="138.3">C18</text>
<text x="37.3" y="140.1">100nF</text>
<text x="51.6" y="138.3">C65</text>
<text x="51.6" y="140.1">10uF</text>
<text x="60.5" y="138.3">C19</text>
<text x="60.5" y="140.1">1uF</text>
<text x="69.3" y="138.3">C20</text>
<text x="69.3" y="140.1">100nF</text>
<text x="87.1" y="138.3">C21</text>
<text x="87.1" y="140.1">22uF</text>
<text x="96" y="138.3">C22</text>
<text x="96" y="140.1">1uF</text>
<text x="103.1" y="138.3">C23</text>
<text x="103.1" y="140.1">1uF</text>
<text x="112" y="138.3">C24</text>
<text x="112" y="140.1">100nF</text>
<text x="120.9" y="138.3">C25</text>
<text x="120.9" y="140.1">100nF</text>
<text x="161.8" y="143.7">X1</text>
<text x="229.4" y="138.3">U13</text>
<text x="229.4" y="140.1">NCP803SN263T1G</text>
<text x="145.8" y="149">R21</text>
<text x="152.9" y="149">0R</text>
<text x="186.7" y="145.5">C41</text>
<text x="186.7" y="147.2">15pF</text>
<text x="218.7" y="147.2">C78</text>
<text x="218.7" y="149">100nF</text>
<text x="256.1" y="149">C40</text>
<text x="256.1" y="150.8">100nF</text>
<text x="51.6" y="165">C36</text>
<text x="51.6" y="166.8">100nF</text>
<text x="87.1" y="165">C26</text>
<text x="87.1" y="166.8">10uF</text>
<text x="94.2" y="165">C27</text>
<text x="94.2" y="166.8">1uF</text>
<text x="103.1" y="165">C29</text>
<text x="103.1" y="166.8">100nF</text>
<text x="112" y="165">C30</text>
<text x="112" y="166.8">100nF</text>
</g>
<g font-size="1.6" fill="#004080">
<text x="63.1" y="46.9">VDD_CPUX0</text>
<text x="83.2" y="46.9">VDD_SYS0</text>
<text x="63.1" y="48.7">VDD_CPUX1</text>
<text x="63.1" y="50.5">VDD_CPUX2</text>
<text x="63.1" y="52.3">VDD_CPUX3</text>
<text x="83.2" y="48.7">VDD_SYS1</text>
<text x="83.2" y="50.5">VDD_SYS2</text>
<text x="83.2" y="52.3">VDD_SYS3</text>
<text x="178.7" y="50.5">JTAG_SEL0</text>
<text x="179.6" y="52.3">JTAG_SEL</text>
<text x="181.9" y="48.7">UBOOT</text>
<text x="63.1" y="54.1">VDD_CPUX4</text>
<text x="63.1" y="55.8">VDD_CPUX5</text>
<text x="63.1" y="57.6">VDD_CPUX6</text>
<text x="63.1" y="59.4">VDD_CPUX7</text>
<text x="83.2" y="54.1">VDD_SYS4</text>
<text x="83.2" y="55.8">VDD_SYS5</text>
<text x="83.2" y="57.6">VDD_SYS6</text>
<text x="83.2" y="59.4">VDD_SYS7</text>
<text x="159.1" y="57.6">VCC-USB</text>
<text x="182.2" y="57.6">RESET</text>
<text x="183.5" y="54.1">TEST</text>
<text x="184.7" y="55.8">NMI</text>
<text x="63.1" y="61.2">VDD_CPUX8</text>
<text x="63.1" y="62.9">VDD_CPUX9</text>
<text x="63.1" y="64.7">VDD_CPUX10</text>
<text x="82.3" y="64.7">VDD_SYS10</text>
<text x="83.2" y="61.2">VDD_SYS8</text>
<text x="83.2" y="62.9">VDD_SYS9</text>
<text x="178" y="64.7">VDD_EFUSE</text>
<text x="181" y="61.2">KEYADC</text>
<text x="63.1" y="66.5">VDD_CPUX11</text>
<text x="63.1" y="68.3">VDD_CPUX12</text>
<text x="82.3" y="66.5">VDD_SYS11</text>
<text x="84.7" y="71.8">VCC_IO0</text>
<text x="159.1" y="66.5">USB_DM0</text>
<text x="159.1" y="68.3">USB_DP0</text>
<text x="175.9" y="66.5">VDD_EFUSEBP</text>
<text x="179.1" y="71.8">X24MFOUT</text>
<text x="180.5" y="70.1">VCC_PLL</text>
<text x="180.6" y="68.3">PLLTEST</text>
<text x="63.1" y="73.6">VDD_CPUXFB</text>
<text x="63.1" y="75.4">GND_CPUXFB</text>
<text x="84.7" y="73.6">VCC_IO1</text>
<text x="84.7" y="75.4">VCC_IO2</text>
<text x="84.7" y="77.2">VCC_IO3</text>
<text x="159.1" y="75.4">USB_DM1</text>
<text x="159.1" y="77.2">USB_DP1</text>
<text x="180" y="73.6">X24MOUT</text>
<text x="181.8" y="75.4">X24MIN</text>
<text x="63.1" y="80.7">VDD_CPUS1</text>
<text x="63.1" y="79">VDD_CPUS0</text>
<text x="84.7" y="79">VCC_IO4</text>
<text x="84.7" y="80.7">VCC_IO5</text>
<text x="159.1" y="82.5">USB_DP2</text>
<text x="159.1" y="80.7">USB_DM2</text>
<text x="180" y="80.7">VCC_RTC</text>
<text x="180.7" y="82.5">RTC_VIO</text>
<text x="159.1" y="86.1">USB_DM3</text>
<text x="159.1" y="87.8">USB_DP3</text>
<text x="179.3" y="86.1">X32KFOUT</text>
<text x="180.3" y="87.8">X32KOUT</text>
<text x="182.1" y="89.6">X32KIN</text>
<text x="230.3" y="143">VIN</text>
<text x="235.6" y="143">RESET_n</text>
<text x="237.2" y="148.5" transform="rotate(-90 237.2 148.5)">GND</text>
</g>
<g font-size="1.6" fill="#f00">
<text x="232.9" y="48.4">UBOOT [11]</text>
<text x="232.9" y="57.3">AP-RESET# [6]</text>
<text x="16" y="69.7">[7] VDD-CPUFB</text>
<text x="133.4" y="66.2">[9] USB-DM0</text>
<text x="133.5" y="67.9">[9] USB-DP0</text>
<text x="132.5" y="75">[11] USB-DM1</text>
<text x="132.7" y="76.8">[11] USB-DP1</text>
<text x="204.8" y="74.3">X24MI</text>
<text x="204.8" y="72.5">X24MO</text>
<text x="132.5" y="80.4">[11] USB-DM2</text>
<text x="132.7" y="82.2">[11] USB-DP2</text>
<text x="133.4" y="85.7">[9] USB-DM3</text>
<text x="133.5" y="87.5">[9] USB-DP3</text>
<text x="265.3" y="85.9">WIFI_32K</text>
<text x="273.7" y="85.9">[15]</text>
<text x="133.7" y="136.5">X24MI</text>
<text x="264.9" y="142.6">AP-RESET# [6]</text>
<text x="133.7" y="149">X24MO</text>
</g>
<text font-size="1.6" fill="#8000ff" x="161.8" y="145.5">24MHz/20pF</text>
<g font-size="1.5">
<text x="236.5" y="68.7">Close to IC</text>
<text x="228.1" y="200.3">Size</text>
</g>
<g font-size="1.3">
<text x="30.8" y="1.3">5</text>
<text x="88.9" y="1.3">4</text>
<text x="146.9" y="1.3">3</text>
<text x="205" y="1.3">2</text>
<text x="263.1" y="1.3">1</text>
<text x=".4" y="28.5">D</text>
<text x="292.5" y="28.5">D</text>
<text x=".4" y="79.5">C</text>
<text x="292.5" y="79.5">C</text>
<text x=".4" y="130.6">B</text>
<text x="292.5" y="130.6">B</text>
<text x=".4" y="181.7">A</text>
<text x="292.5" y="181.7">A</text>
<text x="30.8" y="207.4">5</text>
<text x="88.9" y="207.4">4</text>
<text x="146.9" y="207.4">3</text>
<text x="205" y="207.4">2</text>
<text x="263.1" y="207.4">1</text>
</g>
</svg>
